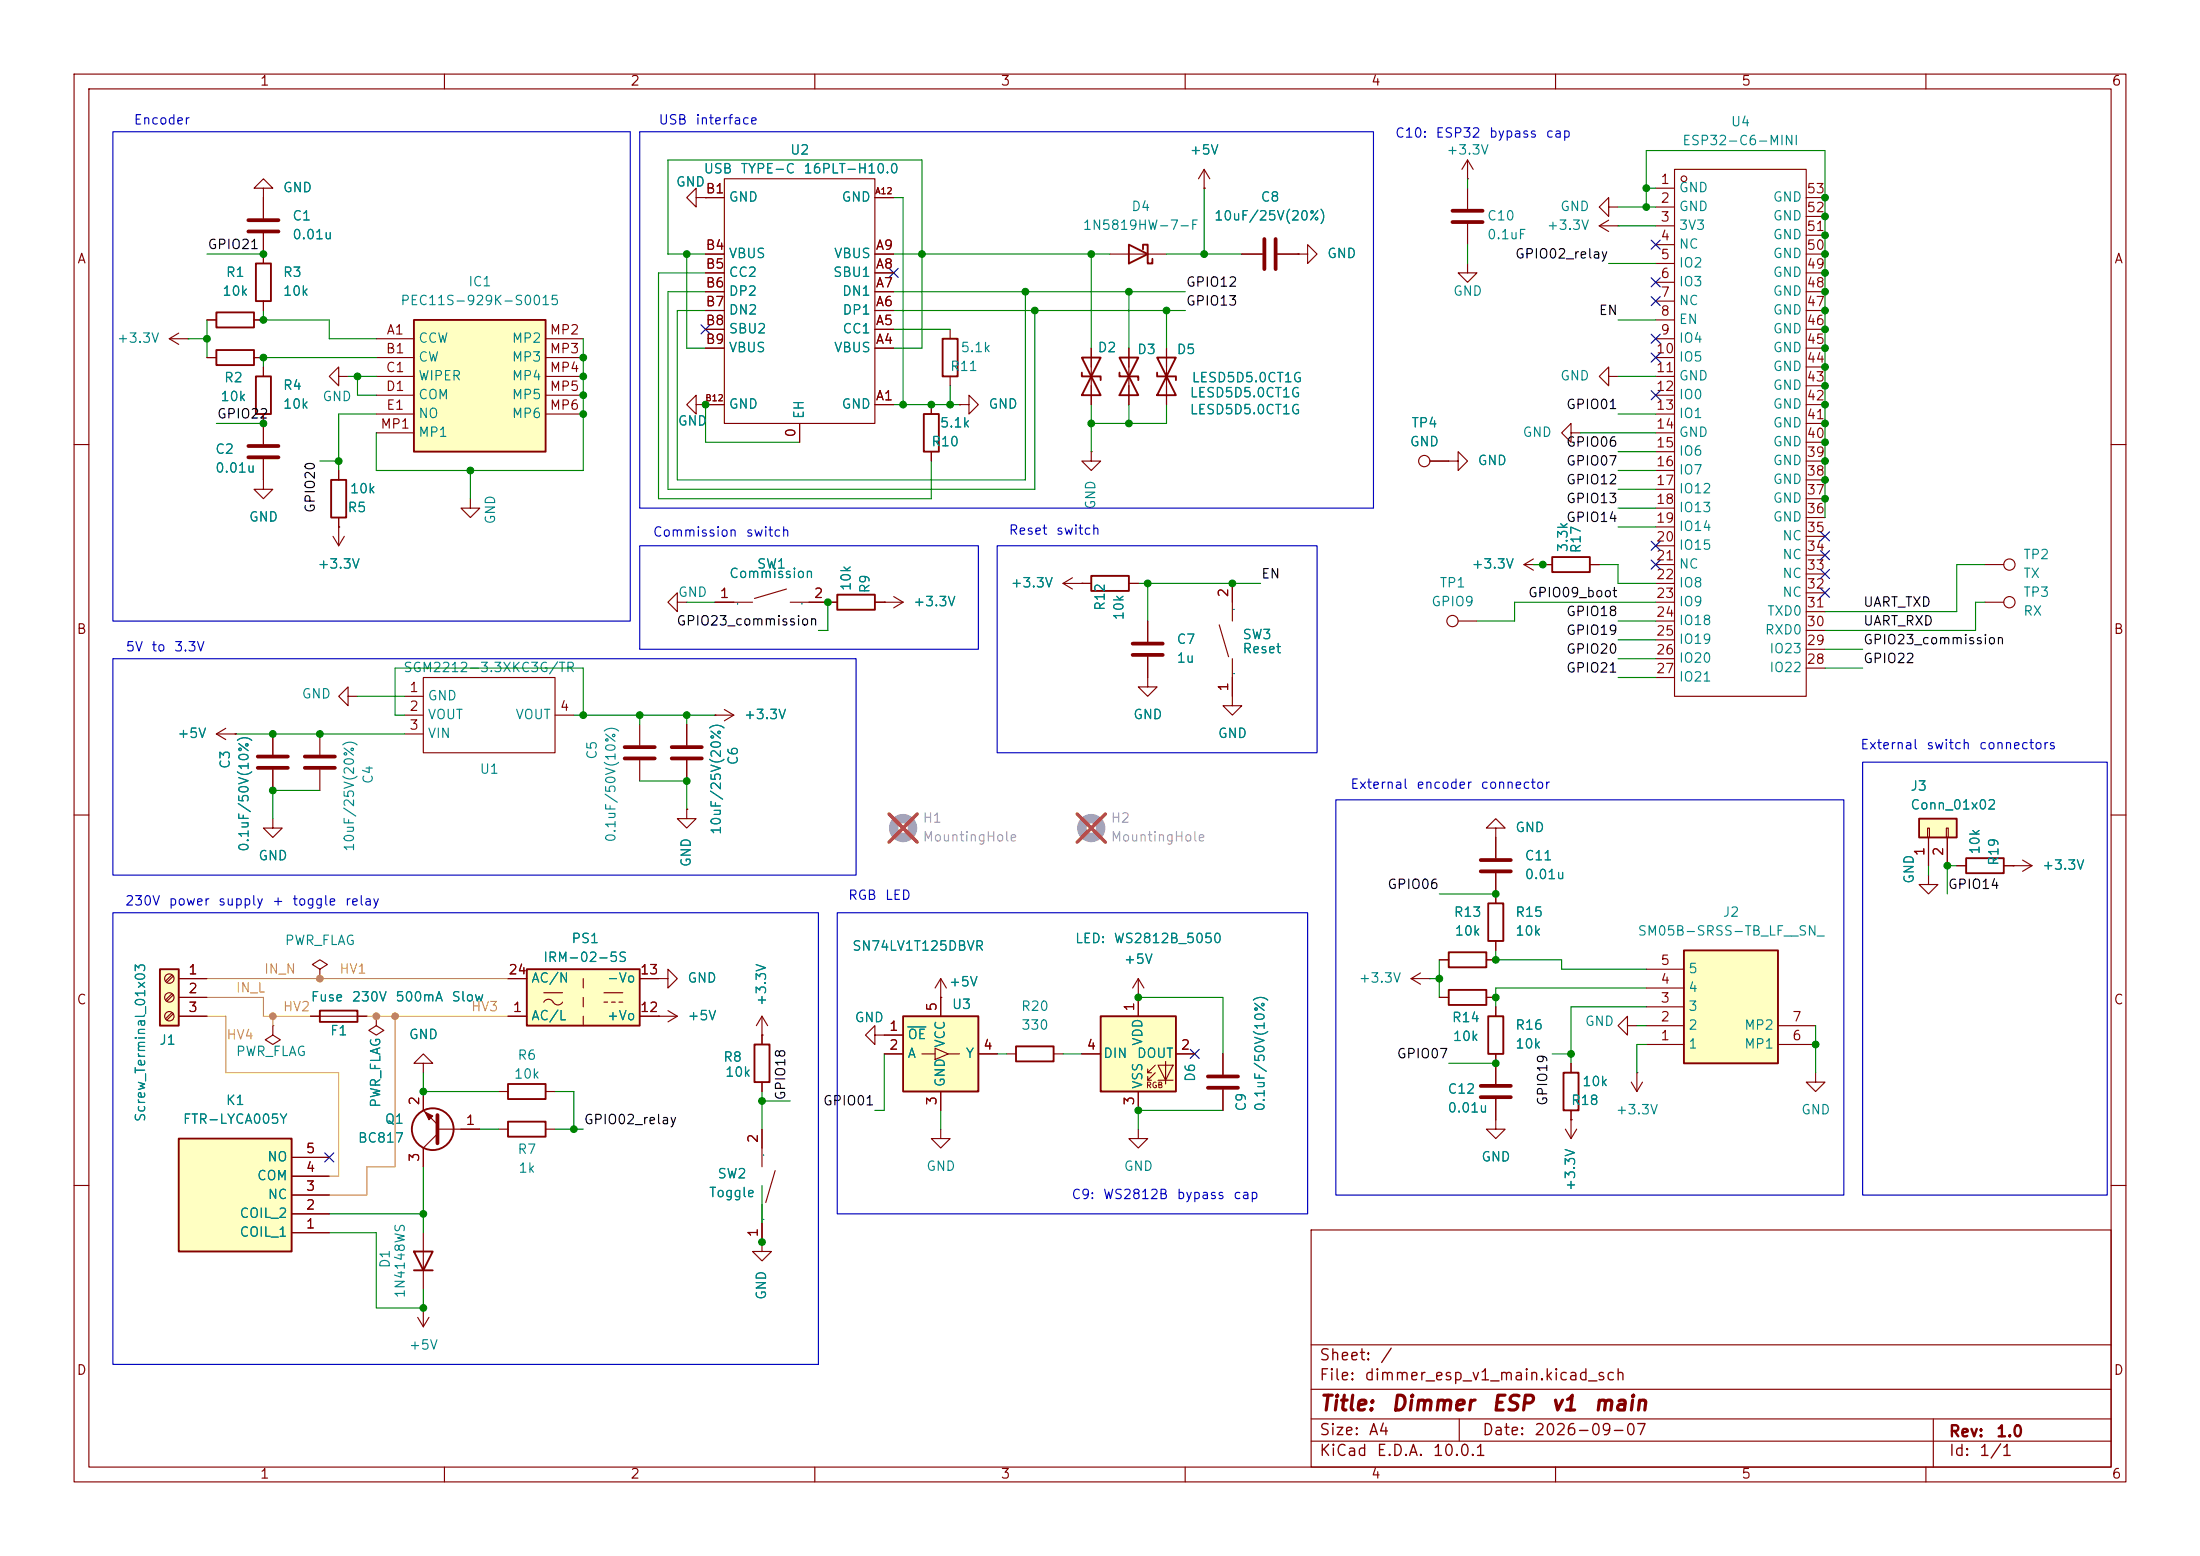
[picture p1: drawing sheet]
<svg xmlns="http://www.w3.org/2000/svg" width="297mm" height="210mm" viewBox="0 0 297 210" stroke-linecap="round" stroke-linejoin="round" font-family="sans-serif">
<g fill="none" stroke="#840000" stroke-width=".15">
<path d="M10 10h277v190h-277zM12 12h273v186h-273zM60 10v2M110 10v2M160 10v2M210 10v2M260 10v2M10 60h2M166.4 78.7v5.1M285 60h2M164.6 84.3l1.3 4.3M166.4 88.9v5.1"/>
<path d="M10 110h2M92.7 109.2v1.3h1.3l-1.3 1.3-1.3-1.3h1.3M92.7 109.2h.1M285 110h2M88.9 132.1h1.3v-1.3l1.2 1.3-1.2 1.3v-1.3M245.1 144.8v1.3h1.3l-1.3 1.2-1.3-1.2h1.3M10 160h2M177 166h108v32h-108zM285 160h2M60 198v2M110 198v2M160 198v2"/>
<path d="M177 194.5h108M177 191.5h108M177 187.5h108M177 181.5h108M197 191.5v3M210 198v2M260 198v2M261 191.5v6.5"/>
</g>
<path d="M121.9 137.2h10.2v10.1h-10.2z" fill="#ffffc2"/>
<path d="M152.4 33l2.5 1.3-2.5 1.3zM154.3 33.7v-.7h.6v2.6h.7v-.7M44.7 64.8h2v5.1h-2zM121.9 137.2h10.2v10.1h-10.2z" fill="none" stroke="#840000" stroke-width=".25"/>
<g fill="none" stroke="#840000" stroke-width=".15">
<path d="M149.9 34.3h7.6M35.6 64.8v1.2h1.2l-1.2 1.3-1.3-1.3h1.3M45 72.4l.7 1.3M45.7 71.1h.1M45.7 63.5v1.3M45.7 69.9v3.8M46.5 72.4l-.8 1.3M63.5 67.3v1.3h1.3l-1.3 1.3-1.3-1.3h1.3M86.4 97.8v2.8M92.7 97.8v2.8M119.4 81.3h.1M119.4 81.3h2.5"/>
<path d="M120.6 80.5l1.3 .8M121.9 81.3l-1.3 .7M86.4 102.6v2.8M92.7 102.6v2.8M119.4 139.7h2.5M127 134.6h.1M127 132.1v5.1M127 132.1l-.8 1.3M127 132.1l.8 1.3M119.4 142.2h2.5M124.5 142.2h1.7M126.2 141.5l1.8 .7-1.8 .8z"/>
<path d="M127 147.3v2.6M128 142.2h1.5M132.1 142.2h2.5"/>
</g>
<path d="M122.6 138.6h2.4" fill="none" stroke="#008484" stroke-width=".15"/>
<path d="M84.3 100.8h4.1M84.3 102.4h4.1M90.7 100.8h4M90.7 102.4h4" fill="none" stroke="#840000" stroke-width=".51"/>
<path d="M55.9 43.2h17.8v17.8h-17.8z" fill="#ffffc2"/>
<g fill="none" stroke="#840000" stroke-width=".25">
<path d="M34.5 35.6h2.1v5h-2.1zM29.2 42.2h5.1v2h-5.1zM29.2 47.2h5.1v2.1h-5.1zM55.9 43.2h17.8v17.8h-17.8zM124.7 55.9h2v5.1h-2zM127.3 45.7h2v5.1h-2zM146 48.3h2.6l-2.6 5h2.6zM146 50.3v.5h2.6v.5M151.1 48.3h2.6l-2.6 5h2.6zM151.1 50.3v.5h2.6v.5M156.2 48.3h2.5l-2.5 5h2.5zM156.2 50.3v.5h2.5v.5"/>
<path d="M68.6 151.4h5.1v2h-5.1zM68.6 146.3h5.1v2h-5.1zM101.9 141h2v5.1h-2z"/>
</g>
<g fill="none" stroke="#840000" stroke-width=".15">
<path d="M35.6 25.4h1.2l-1.2-1.3-1.3 1.3h1.3v4.1M35.6 31.5v4.1M27.9 48.3h1.3M27.9 43.2h1.3M34.3 48.3h1.3M34.3 43.2h1.3M35.6 40.6v1.3M45.7 50.8v-1.3l-1.3 1.3 1.3 1.3v-1.3h1.3M50.8 45.7h5.1M50.8 48.3h5.1M50.8 50.8h5.1M50.8 53.3h5.1"/>
<path d="M50.8 55.9h5.1M50.8 58.4h5.1M73.7 45.7h5M73.7 48.3h5M73.7 50.8h5M73.7 53.3h5M73.7 55.9h5M125.7 54.6v1.3M128.3 44.5v1.2M128.3 50.8v1.3M129.5 54.6h1.3v-1.3l1.3 1.3-1.3 1.3v-1.3M129.5 54.6h.1"/>
<path d="M147.3 47v7.6M152.4 47v7.6M157.5 47v7.6M125.7 61v1.2M147.3 61v1.2h1.3l-1.3 1.3-1.3-1.3h1.3M147.3 61h.1M36.8 138.4v1.3l1 .6-1 .7-1-.7 1-.6M36.8 138.4h.1M50.8 137.2v1.2l1 .7-1 .6-1-.6 1-.7M50.8 137.2h.1M102.9 139.7v1.3M57.1 143.5h1.3l-1.3-1.3-1.2 1.3h1.2v1.3"/>
<path d="M67.3 152.4h1.3M67.3 147.3h1.3M73.7 152.4h1.2M73.7 147.3h1.2M102.9 146.1v1.2M102.9 152.4v5.1M104.6 158l-1.2 4.3M102.9 162.6v5"/>
</g>
<path d="M33.5 29.7h4.1M33.5 31.2h4.1" fill="none" stroke="#840000" stroke-width=".51"/>
<path d="M24.1 153.7h15.3v15.2h-15.3z" fill="#ffffc2"/>
<g fill="none" stroke="#840000" stroke-width=".25">
<path d="M209.5 75.2h5.1v2h-5.1zM43.2 136.4h5.1v1.5h-5.1zM24.1 153.7h15.3v15.2h-15.3zM55.9 168.9h2.5l-1.3 2.6zM55.9 171.5h2.5"/>
<circle cx="58.4" cy="152.4" r="2.82"/>
</g>
<g fill="none" stroke="#840000" stroke-width=".15">
<path d="M208.3 76.2h1.2M214.6 76.2h1.3M41.9 137.2h7.6M39.4 158.8h5M39.4 156.2h5M57.1 147.3v2.6l2 1.9M59.1 153l-2 1.9v2.6M59.1 152.4h5.7M39.4 166.4h5M39.4 163.8h5M39.4 161.3h5M56.4 177.8l.7 1.3"/>
<path d="M57.1 176.5h.1M57.1 166.4v7.6M57.1 176.5v2.6M57.9 177.8l-.8 1.3"/>
</g>
<path d="M59.1 150.5v3.8" fill="none" stroke="#840000" stroke-width=".51"/>
<path d="M57.4 150.1l1 .5-.5 .5z" fill="#840000" stroke="#840000" stroke-width=".15"/>
<path d="M21.6 130.8h2.5v7.6h-2.5z" fill="#ffffc2"/>
<path d="M21.6 130.8h2.5v7.6h-2.5z" fill="none" stroke="#840000" stroke-width=".25"/>
<g fill="none" stroke="#840000" stroke-width=".15">
<path d="M23.2 131.6l-.8 .8M23.2 134.1l-.8 .9M23.2 136.7l-.8 .8M23.4 131.7l-.9 .9M23.4 134.3l-.9 .8M23.4 136.8l-.9 .9M24.1 132.1h3.8M24.1 134.6h3.8M24.1 137.2h3.8M88.9 137.2h.1M88.9 137.2h2.5M90.2 136.4l1.2 .8"/>
<path d="M91.4 137.2l-1.2 .7M102.9 167.6v1.3h-1.3l1.3 1.3 1.2-1.3h-1.2"/>
<circle cx="22.9" cy="132.1" r=".63"/>
<circle cx="22.9" cy="134.6" r=".63"/>
<circle cx="22.9" cy="137.2" r=".63"/>
</g>
<path d="M71.1 130.8h15.3v7.6h-15.3z" fill="#ffffc2"/>
<path d="M113 80.3h5.1v2h-5.1zM71.1 130.8h15.3v7.6h-15.3z" fill="none" stroke="#840000" stroke-width=".25"/>
<g fill="none" stroke="#840000" stroke-width=".15">
<path d="M94 26.7v-1.3l-1.3 1.3 1.3 1.2v-1.2h1.2M95.2 26.7h.1M95.2 39.4h2.6M95.2 36.8h2.6M95.2 34.3h2.6M95.2 26.7h2.6M97.8 24.1h20.3v33.1h-20.3zM118.1 39.4h2.5M118.1 36.8h2.5M118.1 34.3h2.5M118.1 26.7h2.5M94 54.6v-1.3l-1.3 1.3 1.3 1.3v-1.3h1.2"/>
<path d="M95.2 54.6h.1M95.2 54.6h2.6M95.2 47h2.6M95.2 44.5h2.6M95.2 41.9h2.6M107.9 57.2v2.5M118.1 54.6h2.5M118.1 47h2.5M118.1 44.5h2.5M118.1 41.9h2.5M212.1 58.4v-1.2l-1.3 1.2 1.3 1.3v-1.3h1.3M217.2 50.8v-1.3l-1.3 1.3 1.3 1.3v-1.3h1.2"/>
<path d="M106.2 79.5l-4.3 1.3M193 62.2h3.8v-1.2l1.3 1.2-1.3 1.3v-1.3M205.7 76.2l1.3 .8M205.7 76.2h2.6M207 75.4l-1.3 .8M208.3 76.2h.1M91.4 81.3v-1.3l-1.2 1.3 1.2 1.3v-1.3h1.3M96.5 81.3h5.1M106.7 81.3h6.3M118.1 81.3h1.3M196.8 83.8h2.6M68.6 137.2h2.5"/>
<path d="M68.6 132.1h2.5M73.4 135.3a.78 .78 0 0 1 .8-.4 .78 .78 0 0 1 .6 .6 .73 .73 0 0 0 1.1-.2M73.4 134h2.5M78.7 132.1v1.3M78.7 134.6v1.3M78.7 137.2v1.2M81.5 134h2.6M81.5 135.3h.5M82.5 135.3h.6M83.6 135.3h.5M86.4 137.2h2.5M86.4 132.1h2.5"/>
<path d="M102.9 139.7h.1M102.9 137.2l-.8 1.2M102.9 137.2l.7 1.2M102.9 137.2v2.5"/>
<circle cx="192.3" cy="62.2" r=".76"/>
<circle cx="196.1" cy="83.8" r=".76"/>
</g>
<path d="M227.3 128.3h12.7v15.2h-12.7z" fill="#ffffc2"/>
<path d="M34.5 50.8h2.1v5.1h-2.1zM147.3 77.7h5.1v2.1h-5.1zM227.3 128.3h12.7v15.2h-12.7zM211.1 144.8h2v5.1h-2z" fill="none" stroke="#840000" stroke-width=".25"/>
<g fill="none" stroke="#840000" stroke-width=".15">
<path d="M22.9 45.7l1.2 .8M22.9 45.7h2.5M24.1 45l-1.2 .7M25.4 45.7h.1M35.6 49.5v1.3M35.6 55.9v4M35.6 62v2.8M146 78.7h1.3M152.4 78.7h1.3M29.2 99.1h2.5M29.2 99.1l1.3 .7M30.5 98.3l-1.3 .8"/>
<path d="M31.7 99.1h.1M36.8 99.1v2.8M43.2 99.1v2.8M54.6 96.5h2.5M54.6 94h2.5M54.6 99.1h2.5M57.1 91.4h17.8v10.2h-17.8zM74.9 96.5h2.6M96.5 96.5h.1M96.5 96.5h2.6M97.8 95.8l1.3 .7M99.1 96.5l-1.3 .8"/>
<path d="M36.8 110.5v1.3h1.3l-1.3 1.2-1.2-1.2h1.2M36.8 103.9v2.8M43.2 103.9v2.8M201.9 111.8h1.3l-1.3-1.3-1.2 1.3h1.2v1.2M260.3 118.1v1.3h1.3l-1.3 1.3-1.2-1.3h1.2M118.1 139.7v-1.3l-1.3 1.3 1.3 1.3v-1.3h1.3M190.5 132.1l1.3 .7M190.5 132.1h2.5M191.8 131.3l-1.3 .8M193 132.1h.1M219.7 138.4v-1.2l-1.3 1.2 1.3 1.3v-1.3h1.3M222.2 138.4h5.1"/>
<path d="M222.2 135.9h5.1M222.2 133.4h5.1M222.2 130.8h5.1M240 138.4h5.1M201.9 148.3v4.1h1.3l-1.3 1.3-1.2-1.3h1.2M201.9 143.5v2.8M211.3 152.4l.8 1.3M212.1 151.1h.1M212.1 143.5v1.3M212.1 149.9v3.8M212.9 152.4l-.8 1.3M220.2 146.1l.8 1.2"/>
<path d="M221 144.8h.1M221 144.8v2.5M221.7 146.1l-.7 1.2M222.2 141h5.1M240 141h5.1"/>
</g>
<path d="M33.5 61.7h4.1M33.5 60.2h4.1M34.8 102.1h4.1M34.8 103.6h4.1M41.1 102.1h4.1M41.1 103.6h4.1M199.9 148.1h4.1M199.9 146.6h4.1" fill="none" stroke="#840000" stroke-width=".51"/>
<path d="M259.1 110.5h5.1v2.5h-5.1z" fill="#ffffc2"/>
<path d="M259.1 110.5h5.1v2.5h-5.1zM265.4 115.8h5.1v2.1h-5.1zM195.6 133.6h5.1v2h-5.1zM195.6 128.5h5.1v2.1h-5.1zM200.9 137.2h2v5h-2zM200.9 121.9h2v5.1h-2zM137.2 141.2h5v2.1h-5z" fill="none" stroke="#840000" stroke-width=".25"/>
<g fill="none" stroke="#840000" stroke-width=".15">
<path d="M162.6 25.4h.1M162.6 22.9l-.8 1.2M162.6 22.9l.7 1.2M162.6 22.9v2.5M167.6 34.3h2.8M172.5 34.3h2.8M175.3 34.3h1.2v-1.3l1.3 1.3-1.3 1.3v-1.3M175.3 34.3h.1M198.1 24.1h.1M198.1 35.6v1.2h1.3l-1.3 1.3-1.3-1.3h1.3M198.1 21.6l-.7 1.3M198.1 21.6l.8 1.3"/>
<path d="M198.1 21.6v2.5M198.1 25.4v2.8M198.1 30.2v2.8M215.9 30.5h2.5M215.9 30.5l1.3 .7M217.2 27.9v-1.2l-1.3 1.2 1.3 1.3v-1.3h1.2M217.2 29.7l-1.3 .8M218.4 30.5h.1M223.5 25.4h2.6M223.5 27.9h2.6M223.5 30.5h2.6M223.5 33h2.6"/>
<path d="M223.5 35.6h2.6M223.5 38.1h2.6M226.1 22.9h17.7v71.1h-17.7zM243.8 39.4h2.6M243.8 36.8h2.6M243.8 34.3h2.6M243.8 31.8h2.6M243.8 29.2h2.6M243.8 26.7h2.6M223.5 40.6h2.6M223.5 43.2h2.6M223.5 45.7h2.6"/>
<path d="M223.5 48.3h2.6M223.5 50.8h2.6M223.5 53.3h2.6M223.5 55.9h2.6M223.5 58.4h2.6M243.8 59.7h2.6M243.8 57.2h2.6M243.8 54.6h2.6M243.8 52.1h2.6M243.8 49.5h2.6M243.8 47h2.6M243.8 44.5h2.6"/>
<path d="M243.8 41.9h2.6M143.5 78.7h2.5M143.5 78.7l1.3 .8M144.8 78l-1.3 .7M146 78.7h.1M223.5 76.2h2.6M223.5 61h2.6M223.5 63.5h2.6M223.5 66h2.6M223.5 68.6h2.6M223.5 71.1h2.6M223.5 73.7h2.6"/>
<path d="M223.5 78.7h2.6M243.8 77.5h2.6M243.8 74.9h2.6M243.8 72.4h2.6M243.8 69.9h2.6M243.8 67.3h2.6M243.8 64.8h2.6M243.8 62.2h2.6M268 76.2h2.5M47 94v-1.3l-1.3 1.3 1.3 1.3v-1.3h1.3M154.9 88.6v4.1h1.3l-1.3 1.3-1.2-1.3h1.2M154.9 83.8v2.8"/>
<path d="M166.4 94v1.3h1.2l-1.2 1.2-1.3-1.2h1.3M223.5 81.3h2.6M223.5 83.8h2.6M223.5 86.4h2.6M223.5 88.9h2.6M223.5 91.4h2.6M243.8 90.2h2.6M243.8 87.6h2.6M243.8 85.1h2.6M243.8 82.6h2.6M243.8 80h2.6M268 81.3h2.5"/>
<path d="M201.9 113v2.8M201.9 117.9v4M260.2 111.8h.3v1.2h-.3zM260.3 113v3.8M262.8 111.8h.2v1.2h-.2zM262.9 113v3.8M264.2 116.8h1.2M270.5 116.8h3.8M271.8 116.8h.1M273 116.1l1.3 .7M274.3 116.8l-1.3 .8M43.2 130.8l1-.6-1-.7-1 .7 1 .6v1.3"/>
<path d="M43.2 132.1h.1M153.7 134.6h.1M153.7 132.1l-.8 1.3M153.7 132.1l.7 1.3M153.7 132.1v2.5M194.3 134.6h1.3M194.3 129.5h1.3M200.7 134.6h1.2M200.7 129.5h1.2M201.9 127v1.3M201.9 135.9v1.3M127 152.4v1.3h1.3l-1.3 1.2-1.3-1.2h1.3"/>
<path d="M135.9 142.2h1.3M142.2 142.2h1.3M153.7 152.4v1.3h1.2l-1.2 1.2-1.3-1.2h1.3M165.1 142.2v2.8M165.1 147.1v2.8M201.9 142.2v1.3"/>
<circle cx="227.3" cy="24.1" r=".38"/>
<circle cx="271.3" cy="76.2" r=".76"/>
<circle cx="271.3" cy="81.3" r=".76"/>
</g>
<path d="M170.7 32.3v4M172.2 32.3v4M196.1 28.4h4.1M196.1 30h4.1M152.9 88.4h4.1M152.9 86.9h4.1M199.9 116.1h4.1M199.9 117.6h4.1M163.1 145.3h4M163.1 146.8h4" fill="none" stroke="#840000" stroke-width=".51"/>
<g fill="none" stroke="#a1a1a1" stroke-width="1.3">
<circle cx="121.9" cy="111.8" r="1.27"/>
<circle cx="147.3" cy="111.8" r="1.27"/>
</g>
<path d="M120 109.9l3.8 3.8M123.8 109.9l-3.8 3.8M145.4 109.9l3.8 3.8M149.2 109.9l-3.8 3.8" fill="none" stroke="#ff2626" stroke-width=".46"/>
<path d="M148.6 137.2h10.1v10.1h-10.1z" fill="#ffffc2"/>
<g fill="none" stroke="#840000" stroke-width=".15">
<path d="M35.6 26.7v2.8M35.6 31.5v4.1M95.2 26.7h.1M95.2 34.3h2.6M95.2 39.4h2.6M95.2 36.8h2.6M95.2 26.7h2.6M118.1 34.3h2.5M118.1 39.4h2.5M118.1 36.8h2.5M118.1 26.7h2.5M162.6 25.4h.1"/>
<path d="M167.6 34.3h2.8M172.5 34.3h2.8M175.3 34.3h.1M27.9 48.3h1.3M27.9 43.2h1.3M34.3 48.3h1.3M34.3 43.2h1.3M35.6 40.6v1.3M35.6 49.5v1.3M35.6 55.9v4M95.2 54.6h.1M95.2 54.6h2.6"/>
<path d="M95.2 47h2.6M95.2 44.5h2.6M95.2 41.9h2.6M107.9 57.2v2.5M118.1 54.6h2.5M118.1 47h2.5M118.1 44.5h2.5M118.1 41.9h2.5M125.7 54.6v1.3M129.5 54.6h.1M147.3 47v2.5M147.3 52.1v2.5"/>
<path d="M152.4 47v2.5M152.4 52.1v2.5M157.5 47v2.5M157.5 52.1v2.5M35.6 62v2.8M45.7 71.1h.1M45.7 63.5v1.3M45.7 69.9v1.2M125.7 61v1.2M146 78.7h.1M146 78.7h1.3M152.4 78.7h1.3"/>
<path d="M166.4 78.7v2.6M193 62.2h2.6M208.3 76.2h.1M208.3 76.2h1.2M214.6 76.2h1.3M31.7 99.1h.1M36.8 99.1v2.8M92.7 97.8v2.8M96.5 96.5h.1M96.5 81.3h2.6M109.2 81.3h3.8M118.1 81.3h1.3"/>
<path d="M119.4 81.3h.1M154.9 83.8v2.8M154.9 88.6v2.8M166.4 91.4v2.6M36.8 103.9v2.8M92.7 109.2h.1M92.7 102.6v2.8M201.9 113v2.8M201.9 117.9v4M260.3 113v3.8M262.9 113v3.8M264.2 116.8h1.2"/>
<path d="M270.5 116.8h1.3M271.8 116.8h.1M24.1 134.6h3.8M24.1 137.2h3.8M24.1 132.1h3.8M41.9 137.2h1.3M48.3 137.2h1.2M50.8 137.2h.1M68.6 137.2h2.5M68.6 132.1h2.5M86.4 137.2h2.5M86.4 132.1h2.5"/>
<path d="M88.9 137.2h.1M102.9 139.7h.1M102.9 139.7v1.3M119.4 139.7h2.5M127 134.6h.1M127 134.6v2.6M153.7 134.6h.1M153.7 134.6v2.6M194.3 134.6h1.3M194.3 129.5h1.3M200.7 134.6h1.2M200.7 129.5h1.2"/>
<path d="M201.9 127v1.3M201.9 135.9v1.3M39.4 158.8h5M39.4 156.2h5M57.1 147.3v2.6M57.1 154.9v2.6M62.2 152.4h2.6M102.9 146.1v1.2M102.9 152.4v2.5M119.4 142.2h2.5M127 147.3v2.6M132.1 142.2h2.5"/>
<path d="M146 142.2h2.6M153.7 147.3v2.6M154.9 144.8h.5M154.9 145.8h.5M156 143.8l-1.1 1v-.5M156 144.8l-1.1 1v-.5M156.3 143.8h2.1l-1 2zM156.3 145.8h2.1M157.4 143.3v3M158.7 142.2h2.6M165.1 142.2v2.8M165.1 147.1v2.8"/>
<path d="M201.9 142.2v4.1M201.9 148.3v2.8M212.1 151.1h.1M212.1 143.5v1.3M212.1 149.9v1.2M39.4 166.4h5M39.4 163.8h5M39.4 161.3h5M102.9 165.1v2.5"/>
</g>
<path d="M148.6 137.2h10.1v10.1h-10.1z" fill="none" stroke="#840000" stroke-width=".25"/>
<g fill="none" stroke="#008400" stroke-width=".15">
<path d="M27.9 34.3h7.7M92.7 34.3v12.7h2.5M95.2 34.3h-5v-12.7h34.3v25.4h-3.9M95.2 39.4h-5v26.6h49.5v-24.1M95.2 36.8h-6.3v30.5h36.8v-5.1M120.6 34.3h29.3M120.6 39.4h39.4M120.6 26.7h1.3v27.9M138.4 39.4v25.4h-47v-22.9h3.8M147.3 34.3v12.7M152.4 39.4v7.6M157.5 34.3h10.1"/>
<path d="M162.6 25.4v8.9M198.1 24.1v1.3M198.1 33v2.6M217.2 35.6h6.3M218.4 30.5h5.1M218.4 27.9h5.1M222.2 27.9v-7.6h24.2v49.6M222.2 25.4h1.3M25.4 45.7h2.5M27.9 43.2v5.1M29.2 57.2h6.4M35.6 41.9v1.3h8.8v2.5h6.4"/>
<path d="M47 50.8h3.8M48.3 50.8v2.5h2.5M50.8 48.3h-15.2v1.2M50.8 55.9h-5.1v7.6M78.7 45.7v17.8h-27.9v-5.1M95.2 54.6v5.1h12.7M120.6 41.9h39.4M120.6 54.6h8.9M120.6 44.5h7.7M128.3 52.1v2.5M147.3 54.6v6.4M152.4 54.6v2.6"/>
<path d="M157.5 54.6v2.6h-10.2M157.5 41.9v5.1M213.4 58.4h10.1M218.4 50.8h5.1M218.4 43.2h5.1M218.4 55.9h5.1M43.2 62.2h2.5M63.5 63.5v3.8M153.7 78.7h16.5M154.9 78.7v5.1M207 76.2h1.3M215.9 76.2h2.5v2.5h5.1"/>
<path d="M218.4 63.5h5.1M218.4 66h5.1M218.4 61h5.1M218.4 68.6h5.1M218.4 71.1h5.1M268 76.2h-3.8v6.4h-17.8M31.7 99.1h22.9M48.3 94h6.3M54.6 96.5h-1.3v-6.3h25.4v6.3M77.5 96.5h19M86.4 96.5v1.3M92.7 81.3h3.8"/>
<path d="M92.7 96.5v1.3M111.8 81.3v3.8h-1.3M218.4 88.9h5.1M218.4 83.8h5.1M218.4 91.4h5.1M218.4 86.4h5.1M223.5 81.3h-19v2.5h-5.1M246.4 87.6h5.1M246.4 90.2h5.1M268 81.3h-1.3v3.8h-20.3M43.2 106.7h-6.4v3.8M86.4 105.4h6.3v3.8"/>
<path d="M260.3 116.8v1.3M264.2 116.8h-1.3v3.9M153.7 134.6h11.4v7.6M193 132.1h1.3M194.3 129.5v5.1M194.3 120.7h7.6M201.9 128.3v1.2h8.9v1.3h11.4M221 138.4h1.2M222.2 133.4h-20.3v2.5M222.2 135.9h-10.1v7.6M245.1 138.4v6.4M57.1 144.8v2.5h10.2"/>
<path d="M57.1 157.5v8.9M64.8 152.4h2.5M74.9 152.4h3.8M74.9 147.3h2.6v5.1M102.9 147.3v5.1M102.9 148.6h3.8M119.4 142.2v7.7h-1.3M127 149.9v2.5M134.6 142.2h1.3M143.5 142.2h2.5M165.1 149.9h-11.4v2.5M195.6 143.5h6.3"/>
<path d="M209.5 142.2h2.6M222.2 141h-1.2v3.8M44.4 166.4h6.4v10.1h6.3v-2.5M44.4 163.8h12.7M102.9 160v7.6"/>
</g>
<path d="M27.9 134.6h7.7v2.6h6.3M27.9 137.2h2.6v7.6h15.2v14h-1.3M27.9 132.1h40.7M36.8 137.2v1.2M49.5 137.2h19.1M53.3 137.2v20.3h-3.8v3.8h-5.1" fill="none" stroke="#ffb700" stroke-width=".15"/>
<g fill="none" stroke="#000084" stroke-width=".15">
<path d="M120 36.2l1.3 1.2M121.3 36.2l-1.3 1.2M222.9 32.4l1.2 1.2M222.9 37.5l1.2 1.2M224.1 32.4l-1.2 1.2M224.1 37.5l-1.2 1.2M94.6 43.8l1.3 1.3M95.9 43.8l-1.3 1.3M222.9 47.7l1.2 1.2M222.9 52.7l1.2 1.2M222.9 40l1.2 1.2M222.9 45.1l1.2 1.2"/>
<path d="M224.1 47.7l-1.2 1.2M224.1 52.7l-1.2 1.2M224.1 40l-1.2 1.2M224.1 45.1l-1.2 1.2M222.9 75.6l1.2 1.2M222.9 73.1l1.2 1.2M224.1 75.6l-1.2 1.2M224.1 73.1l-1.2 1.2M245.8 74.3l1.2 1.2M245.8 76.9l1.2 1.2M245.8 79.4l1.2 1.2M245.8 71.8l1.2 1.2"/>
<path d="M247 74.3l-1.2 1.2M247 76.9l-1.2 1.2M247 79.4l-1.2 1.2M247 71.8l-1.2 1.2M43.8 155.6l1.3 1.2M45.1 155.6l-1.3 1.2M160.7 141.6l1.2 1.2M161.9 141.6l-1.2 1.2"/>
</g>
<path d="M15.2 17.8h69.9v66h-69.9zM86.4 17.8h99v50.8h-99zM86.4 73.7h45.7v13.9h-45.7zM134.6 73.7h43.2v27.9h-43.2zM15.2 88.9h100.4v29.2h-100.4zM180.3 108h68.6v53.3h-68.6zM251.5 102.9h33v58.4h-33zM15.2 123.2h95.3v61h-95.3zM113 123.2h63.5v40.6h-63.5z" fill="none" stroke="#0000c2" stroke-width=".15"/>
<path d="M122.6 138.6h2.4" fill="none" stroke="#008484" stroke-width=".15"/>
<g fill="#008400" stroke="#008400" stroke-width=".14">
<circle cx="121.9" cy="54.6" r=".46"/>
<circle cx="139.7" cy="41.9" r=".46"/>
<circle cx="147.3" cy="34.3" r=".46"/>
<circle cx="147.3" cy="57.2" r=".46"/>
<circle cx="152.4" cy="57.2" r=".46"/>
<circle cx="246.4" cy="47" r=".46"/>
<circle cx="246.4" cy="49.5" r=".46"/>
<circle cx="246.4" cy="54.6" r=".46"/>
<circle cx="246.4" cy="52.1" r=".46"/>
<circle cx="246.4" cy="57.2" r=".46"/>
<circle cx="246.4" cy="59.7" r=".46"/>
<circle cx="208.3" cy="76.2" r=".46"/>
<circle cx="246.4" cy="44.5" r=".46"/>
<circle cx="246.4" cy="39.4" r=".46"/>
<circle cx="246.4" cy="41.9" r=".46"/>
<circle cx="246.4" cy="26.7" r=".46"/>
<circle cx="246.4" cy="29.2" r=".46"/>
<circle cx="246.4" cy="31.8" r=".46"/>
<circle cx="246.4" cy="36.8" r=".46"/>
<circle cx="246.4" cy="34.3" r=".46"/>
<circle cx="152.4" cy="39.4" r=".46"/>
<circle cx="157.5" cy="41.9" r=".46"/>
<circle cx="162.6" cy="34.3" r=".46"/>
<circle cx="222.2" cy="27.9" r=".46"/>
<circle cx="222.2" cy="25.4" r=".46"/>
<circle cx="246.4" cy="62.2" r=".46"/>
<circle cx="246.4" cy="64.8" r=".46"/>
<circle cx="246.4" cy="67.3" r=".46"/>
<circle cx="245.1" cy="141" r=".46"/>
<circle cx="262.9" cy="116.8" r=".46"/>
<circle cx="201.9" cy="143.5" r=".46"/>
<circle cx="201.9" cy="134.6" r=".46"/>
<circle cx="212.1" cy="142.2" r=".46"/>
<circle cx="194.3" cy="132.1" r=".46"/>
<circle cx="201.9" cy="129.5" r=".46"/>
<circle cx="201.9" cy="120.7" r=".46"/>
<circle cx="153.7" cy="134.6" r=".46"/>
<circle cx="154.9" cy="78.7" r=".46"/>
<circle cx="35.6" cy="34.3" r=".46"/>
<circle cx="27.9" cy="45.7" r=".46"/>
<circle cx="48.3" cy="50.8" r=".46"/>
<circle cx="35.6" cy="43.2" r=".46"/>
<circle cx="36.8" cy="106.7" r=".46"/>
<circle cx="36.8" cy="99.1" r=".46"/>
<circle cx="43.2" cy="99.1" r=".46"/>
<circle cx="92.7" cy="34.3" r=".46"/>
<circle cx="128.3" cy="54.6" r=".46"/>
<circle cx="138.4" cy="39.4" r=".46"/>
<circle cx="125.7" cy="54.6" r=".46"/>
<circle cx="124.5" cy="34.3" r=".46"/>
<circle cx="95.2" cy="54.6" r=".46"/>
<circle cx="111.8" cy="81.3" r=".46"/>
<circle cx="57.1" cy="176.5" r=".46"/>
<circle cx="92.7" cy="105.4" r=".46"/>
<circle cx="86.4" cy="96.5" r=".46"/>
<circle cx="92.7" cy="96.5" r=".46"/>
<circle cx="78.7" cy="96.5" r=".46"/>
<circle cx="102.9" cy="167.6" r=".46"/>
<circle cx="77.5" cy="152.4" r=".46"/>
<circle cx="102.9" cy="148.6" r=".46"/>
<circle cx="57.1" cy="163.8" r=".46"/>
<circle cx="57.1" cy="147.3" r=".46"/>
<circle cx="78.7" cy="50.8" r=".46"/>
<circle cx="78.7" cy="53.3" r=".46"/>
<circle cx="78.7" cy="55.9" r=".46"/>
<circle cx="78.7" cy="48.3" r=".46"/>
<circle cx="63.5" cy="63.5" r=".46"/>
<circle cx="45.7" cy="62.2" r=".46"/>
<circle cx="35.6" cy="57.2" r=".46"/>
<circle cx="35.6" cy="48.3" r=".46"/>
<circle cx="166.4" cy="78.7" r=".46"/>
<circle cx="153.7" cy="149.9" r=".46"/>
</g>
<g fill="#ffb700" stroke="#ffb700" stroke-width=".14">
<circle cx="43.2" cy="132.1" r=".46"/>
<circle cx="50.8" cy="137.2" r=".46"/>
<circle cx="53.3" cy="137.2" r=".46"/>
<circle cx="36.8" cy="137.2" r=".46"/>
</g>
<g font-size="2" fill="#840000">
<text x="178" y="190.9">Title:</text>
<text x="187.7" y="190.9">Dimmer</text>
<text x="201.2" y="190.9">ESP</text>
<text x="209.3" y="190.9">v1</text>
<text x="215" y="190.9">main</text>
</g>
<g font-size="1.5" fill="#840000">
<text x="178" y="184">Sheet:</text>
<text x="186.2" y="184">/</text>
<text x="178" y="186.7">File:</text>
<text x="184.1" y="186.7">dimmer_esp_v1_main.kicad_sch</text>
<text x="178" y="196.9">KiCad</text>
<text x="178" y="194.1">Size:</text>
<text x="184.7" y="194.1">A4</text>
<text x="185.7" y="196.9">E.D.A.</text>
<text x="193.3" y="196.9">10.0.1</text>
<text x="200" y="194.1">Date:</text>
<text x="207" y="194.1">2026-09-07</text>
<text x="263" y="194.3">Rev:</text>
<text x="263" y="196.9">Id:</text>
<text x="267.1" y="196.9">1/1</text>
<text x="269.4" y="194.3">1.0</text>
</g>
<g font-size="1.3" fill="#840000">
<text x="35" y="11.9">1</text>
<text x="85" y="11.9">2</text>
<text x="135" y="11.9">3</text>
<text x="185" y="11.9">4</text>
<text x="235" y="11.9">5</text>
<text x="285" y="11.9">6</text>
<text x="95.2" y="26.4">B1</text>
<text x="224.1" y="25.1">1</text>
<text x="224.1" y="27.7">2</text>
<text x="243.8" y="29">52</text>
<text x="243.8" y="26.4">53</text>
<text x="10.3" y="35.9">A</text>
<text x="95.2" y="34">B4</text>
<text x="118.1" y="34">A9</text>
<text x="224.1" y="30.2">3</text>
<text x="224.1" y="32.8">4</text>
<text x="224.1" y="35.3">5</text>
<text x="243.8" y="34">50</text>
<text x="243.8" y="31.5">51</text>
<text x="285.3" y="35.9">A</text>
<text x="95.2" y="36.6">B5</text>
<text x="95.2" y="39.1">B6</text>
<text x="95.2" y="41.7">B7</text>
<text x="118.1" y="41.7">A6</text>
<text x="118.1" y="39.1">A7</text>
<text x="118.1" y="36.6">A8</text>
<text x="224.1" y="37.8">6</text>
<text x="224.1" y="40.4">7</text>
<text x="243.8" y="41.7">47</text>
<text x="243.8" y="39.1">48</text>
<text x="243.8" y="36.6">49</text>
<text x="52.1" y="45.5">A1</text>
<text x="74.1" y="45.5">MP2</text>
<text x="95.2" y="44.2">B8</text>
<text x="95.2" y="46.7">B9</text>
<text x="118.1" y="46.7">A4</text>
<text x="118.1" y="44.2">A5</text>
<text x="224.1" y="42.9">8</text>
<text x="224.1" y="45.5">9</text>
<text x="243.8" y="46.7">45</text>
<text x="243.8" y="44.2">46</text>
<text x="52" y="48">B1</text>
<text x="52" y="50.5">C1</text>
<text x="52" y="53.1">D1</text>
<text x="74.1" y="48">MP3</text>
<text x="74.1" y="50.5">MP4</text>
<text x="74.1" y="53.1">MP5</text>
<text x="223.5" y="48">10</text>
<text x="223.5" y="50.5">11</text>
<text x="223.5" y="53.1">12</text>
<text x="243.8" y="51.8">43</text>
<text x="243.8" y="49.3">44</text>
<text x="51.3" y="58.2">MP1</text>
<text x="52.1" y="55.6">E1</text>
<text x="74.1" y="55.6">MP6</text>
<text x="107.7" y="59.1" transform="rotate(-90 107.7 59.1)">0</text>
<text x="118.1" y="54.4">A1</text>
<text x="223.5" y="55.6">13</text>
<text x="223.5" y="58.2">14</text>
<text x="243.8" y="59.4">40</text>
<text x="243.8" y="56.9">41</text>
<text x="243.8" y="54.4">42</text>
<text x="223.5" y="60.7">15</text>
<text x="223.5" y="63.2">16</text>
<text x="223.5" y="65.8">17</text>
<text x="243.8" y="64.5">38</text>
<text x="243.8" y="62">39</text>
<text x="223.5" y="68.3">18</text>
<text x="223.5" y="70.9">19</text>
<text x="243.8" y="69.6">36</text>
<text x="243.8" y="67.1">37</text>
<text x="223.5" y="73.4">20</text>
<text x="223.5" y="75.9">21</text>
<text x="243.8" y="77.2">33</text>
<text x="243.8" y="74.7">34</text>
<text x="243.8" y="72.1">35</text>
<text x="97.1" y="81">1</text>
<text x="109.8" y="81">2</text>
<text x="166.1" y="80.7" transform="rotate(-90 166.1 80.7)">2</text>
<text x="223.5" y="78.5">22</text>
<text x="223.5" y="81">23</text>
<text x="223.5" y="83.6">24</text>
<text x="243.8" y="82.3">31</text>
<text x="243.8" y="79.8">32</text>
<text x="10.3" y="85.9">B</text>
<text x="223.5" y="86.1">25</text>
<text x="223.5" y="88.6">26</text>
<text x="243.8" y="89.9">28</text>
<text x="243.8" y="87.4">29</text>
<text x="243.8" y="84.8">30</text>
<text x="285.3" y="85.9">B</text>
<text x="55.2" y="93.7">1</text>
<text x="166.1" y="93.4" transform="rotate(-90 166.1 93.4)">1</text>
<text x="223.5" y="91.2">27</text>
<text x="55.2" y="96.3">2</text>
<text x="55.2" y="98.8">3</text>
<text x="75.5" y="96.3">4</text>
<text x="260.1" y="115.6" transform="rotate(-90 260.1 115.6)">1</text>
<text x="262.6" y="115.6" transform="rotate(-90 262.6 115.6)">2</text>
<text x="25.3" y="131.8">1</text>
<text x="68.5" y="131.8">24</text>
<text x="86.3" y="131.8">13</text>
<text x="224.1" y="130.6">5</text>
<text x="10.3" y="135.9">C</text>
<text x="25.3" y="134.4">2</text>
<text x="25.3" y="136.9">3</text>
<text x="69.1" y="136.9">1</text>
<text x="86.3" y="136.9">12</text>
<text x="126.7" y="136.6" transform="rotate(-90 126.7 136.6)">5</text>
<text x="153.4" y="136.6" transform="rotate(-90 153.4 136.6)">1</text>
<text x="224.1" y="135.6">3</text>
<text x="224.1" y="133.1">4</text>
<text x="285.3" y="135.9">C</text>
<text x="119.9" y="139.4">1</text>
<text x="119.9" y="142">2</text>
<text x="132.6" y="142">4</text>
<text x="146.6" y="142">4</text>
<text x="159.3" y="142">2</text>
<text x="224.1" y="140.7">1</text>
<text x="224.1" y="138.2">2</text>
<text x="241.9" y="140.7">6</text>
<text x="241.9" y="138.2">7</text>
<text x="56.9" y="149.3" transform="rotate(-90 56.9 149.3)">2</text>
<text x="126.7" y="149.3" transform="rotate(-90 126.7 149.3)">3</text>
<text x="153.4" y="149.3" transform="rotate(-90 153.4 149.3)">3</text>
<text x="41.2" y="156">5</text>
<text x="62.8" y="152.1">1</text>
<text x="102.6" y="154.4" transform="rotate(-90 102.6 154.4)">2</text>
<text x="41.2" y="161">3</text>
<text x="41.2" y="158.5">4</text>
<text x="56.9" y="156.9" transform="rotate(-90 56.9 156.9)">3</text>
<text x="41.2" y="166.1">1</text>
<text x="41.2" y="163.6">2</text>
<text x="102.6" y="167.1" transform="rotate(-90 102.6 167.1)">1</text>
<text x="10.3" y="185.9">D</text>
<text x="285.3" y="185.9">D</text>
<text x="35" y="199.9">1</text>
<text x="85" y="199.9">2</text>
<text x="135" y="199.9">3</text>
<text x="185" y="199.9">4</text>
<text x="235" y="199.9">5</text>
<text x="285" y="199.9">6</text>
</g>
<g font-size="1.3" fill="#0000c2">
<text x="18" y="17.1">Encoder</text>
<text x="88.8" y="17.1">USB</text>
<text x="93.8" y="17.1">interface</text>
<text x="188.2" y="18.9">C10:</text>
<text x="193.7" y="18.9">ESP32</text>
<text x="200.9" y="18.9">bypass</text>
<text x="208.6" y="18.9">cap</text>
<text x="88" y="72.7">Commission</text>
<text x="100.6" y="72.7">switch</text>
<text x="136.1" y="72.5">Reset</text>
<text x="142.5" y="72.5">switch</text>
<text x="16.9" y="88.2">5V</text>
<text x="20.4" y="88.2">to</text>
<text x="23.4" y="88.2">3.3V</text>
<text x="251.1" y="101.5">External</text>
<text x="260" y="101.5">switch</text>
<text x="267.1" y="101.5">connectors</text>
<text x="182.2" y="106.8">External</text>
<text x="191.1" y="106.8">encoder</text>
<text x="199.8" y="106.8">connector</text>
<text x="16.8" y="122.5">230V</text>
<text x="22.7" y="122.5">power</text>
<text x="29.4" y="122.5">supply</text>
<text x="36.6" y="122.5">+</text>
<text x="39.4" y="122.5">toggle</text>
<text x="46.5" y="122.5">relay</text>
<text x="114.4" y="121.8">RGB</text>
<text x="119.4" y="121.8">LED</text>
<text x="144.6" y="162.2">C9:</text>
<text x="148.8" y="162.2">WS2812B</text>
<text x="158.8" y="162.2">bypass</text>
<text x="166.4" y="162.2">cap</text>
</g>
<g font-size="1.3" fill="#008484">
<text x="233.6" y="17.4">U4</text>
<text x="94.9" y="23.7">USB</text>
<text x="99.9" y="23.7">TYPE-C</text>
<text x="106.6" y="21.2">U2</text>
<text x="108.4" y="23.7">16PLT-H10.0</text>
<text x="160.5" y="21.2">+5V</text>
<text x="195.2" y="21.2">+3.3V</text>
<text x="227" y="19.9">ESP32-C6-MINI</text>
<text x="38.1" y="26.3">GND</text>
<text x="91.2" y="25.5">GND</text>
<text x="98.3" y="27.5">GND</text>
<text x="113.5" y="27.5">GND</text>
<text x="152.6" y="28.8">D4</text>
<text x="170.1" y="27.5">C8</text>
<text x="210.5" y="28.8">GND</text>
<text x="226.6" y="26.3">GND</text>
<text x="226.6" y="28.8">GND</text>
<text x="239.3" y="27.5">GND</text>
<text x="39.4" y="30.1">C1</text>
<text x="39.4" y="32.6">0.01u</text>
<text x="98.3" y="35.2">VBUS</text>
<text x="112.5" y="35.2">VBUS</text>
<text x="146.1" y="31.3">1N5819HW-7-F</text>
<text x="163.8" y="30.1">10uF/25V(20%)</text>
<text x="179.1" y="35.2">GND</text>
<text x="200.7" y="30.1">C10</text>
<text x="200.7" y="32.6">0.1uF</text>
<text x="208.7" y="31.3">+3.3V</text>
<text x="226.6" y="31.3">3V3</text>
<text x="226.6" y="33.9">NC</text>
<text x="239.3" y="35.2">GND</text>
<text x="239.3" y="32.6">GND</text>
<text x="239.3" y="30.1">GND</text>
<text x="29.9" y="40.2">10k</text>
<text x="30.4" y="37.7">R1</text>
<text x="38.1" y="37.7">R3</text>
<text x="38.1" y="40.2">10k</text>
<text x="54" y="41.5">PEC11S-929K-S0015</text>
<text x="63.1" y="39">IC1</text>
<text x="98.3" y="37.7">CC2</text>
<text x="98.3" y="40.2">DP2</text>
<text x="112.4" y="37.7">SBU1</text>
<text x="113.6" y="40.2">DN1</text>
<text x="196.1" y="40.2">GND</text>
<text x="226.6" y="36.4">IO2</text>
<text x="226.6" y="39">IO3</text>
<text x="226.6" y="41.5">NC</text>
<text x="239.3" y="40.2">GND</text>
<text x="239.3" y="37.7">GND</text>
<text x="15.7" y="46.6">+3.3V</text>
<text x="56.4" y="46.6">CCW</text>
<text x="69" y="46.6">MP2</text>
<text x="98.3" y="42.8">DN2</text>
<text x="98.3" y="45.3">SBU2</text>
<text x="98.3" y="47.9">VBUS</text>
<text x="112.5" y="47.9">VBUS</text>
<text x="113.6" y="45.3">CC1</text>
<text x="113.6" y="42.8">DP1</text>
<text x="129.6" y="47.9">5.1k</text>
<text x="148.1" y="47.9">D2</text>
<text x="226.6" y="44">EN</text>
<text x="226.6" y="46.6">IO4</text>
<text x="239.3" y="47.9">GND</text>
<text x="239.3" y="45.3">GND</text>
<text x="239.3" y="42.8">GND</text>
<text x="30.2" y="51.9">R2</text>
<text x="38.1" y="52.9">R4</text>
<text x="56.4" y="49.1">CW</text>
<text x="56.4" y="51.7">WIPER</text>
<text x="69" y="49.1">MP3</text>
<text x="69" y="51.7">MP4</text>
<text x="128.2" y="50.4">R11</text>
<text x="153.4" y="48.1">D3</text>
<text x="158.8" y="48.1">D5</text>
<text x="160.5" y="53.9">LESD5D5.0CT1G</text>
<text x="160.8" y="51.9">LESD5D5.0CT1G</text>
<text x="210.5" y="51.7">GND</text>
<text x="226.6" y="49.1">IO5</text>
<text x="226.6" y="51.7">GND</text>
<text x="239.3" y="52.9">GND</text>
<text x="239.3" y="50.4">GND</text>
<text x="29.7" y="54.5">10k</text>
<text x="38.1" y="55.5">10k</text>
<text x="43.4" y="54.5">GND</text>
<text x="56.4" y="54.2">COM</text>
<text x="56.4" y="56.7">NO</text>
<text x="56.4" y="59.3">MP1</text>
<text x="69" y="54.2">MP5</text>
<text x="69" y="56.7">MP6</text>
<text x="91.4" y="57.8">GND</text>
<text x="98.3" y="55.5">GND</text>
<text x="108.8" y="56.6" transform="rotate(-90 108.8 56.6)">EH</text>
<text x="113.5" y="55.5">GND</text>
<text x="126.8" y="58">5.1k</text>
<text x="133.4" y="55.5">GND</text>
<text x="160.5" y="56.2">LESD5D5.0CT1G</text>
<text x="190.5" y="58">TP4</text>
<text x="205.5" y="59.3">GND</text>
<text x="226.6" y="54.2">IO0</text>
<text x="226.6" y="56.7">IO1</text>
<text x="226.6" y="59.3">GND</text>
<text x="239.3" y="58">GND</text>
<text x="239.3" y="55.5">GND</text>
<text x="29" y="61.6">C2</text>
<text x="29" y="64.1">0.01u</text>
<text x="125.6" y="60.6">R10</text>
<text x="190.2" y="60.6">GND</text>
<text x="199.4" y="63.1">GND</text>
<text x="226.6" y="61.8">IO6</text>
<text x="226.6" y="64.4">IO7</text>
<text x="239.3" y="65.6">GND</text>
<text x="239.3" y="63.1">GND</text>
<text x="239.3" y="60.6">GND</text>
<text x="33.5" y="70.7">GND</text>
<text x="46.8" y="69.4">R5</text>
<text x="47.1" y="66.9">10k</text>
<text x="67.2" y="70.9" transform="rotate(-90 67.2 70.9)">GND</text>
<text x="148.2" y="68.9" transform="rotate(-90 148.2 68.9)">GND</text>
<text x="226.6" y="66.9">IO12</text>
<text x="226.6" y="69.4">IO13</text>
<text x="226.6" y="72">IO14</text>
<text x="239.3" y="70.7">GND</text>
<text x="239.3" y="68.2">GND</text>
<text x="42.8" y="77.1">+3.3V</text>
<text x="102.1" y="77.1">SW1</text>
<text x="198.6" y="77.1">+3.3V</text>
<text x="211.9" y="74.6" transform="rotate(-90 211.9 74.6)">3.3k</text>
<text x="213.7" y="74.8" transform="rotate(-90 213.7 74.8)">R17</text>
<text x="226.6" y="74.5">IO15</text>
<text x="226.6" y="77.1">NC</text>
<text x="240.5" y="75.8">NC</text>
<text x="240.5" y="73.3">NC</text>
<text x="273.1" y="75.8">TP2</text>
<text x="91.4" y="80.9">GND</text>
<text x="98.4" y="78.3">Commission</text>
<text x="115.2" y="79.9" transform="rotate(-90 115.2 79.9)">10k</text>
<text x="117.7" y="80.2" transform="rotate(-90 117.7 80.2)">R9</text>
<text x="123.2" y="82.1">+3.3V</text>
<text x="136.3" y="79.6">+3.3V</text>
<text x="149.5" y="82.5" transform="rotate(-90 149.5 82.5)">R12</text>
<text x="152" y="83.8" transform="rotate(-90 152 83.8)">10k</text>
<text x="193.1" y="82.1">GPIO9</text>
<text x="194.3" y="79.6">TP1</text>
<text x="226.6" y="79.6">IO8</text>
<text x="226.6" y="82.1">IO9</text>
<text x="238.5" y="83.4">TXD0</text>
<text x="240.5" y="80.9">NC</text>
<text x="240.5" y="78.3">NC</text>
<text x="273.1" y="80.9">TP3</text>
<text x="273.1" y="83.4">RX</text>
<text x="273.1" y="78.3">TX</text>
<text x="158.8" y="87.2">C7</text>
<text x="158.8" y="89.8">1u</text>
<text x="167.6" y="86.6">SW3</text>
<text x="167.6" y="88.5">Reset</text>
<text x="226.6" y="84.7">IO18</text>
<text x="226.6" y="87.2">IO19</text>
<text x="226.6" y="89.8">IO20</text>
<text x="238.2" y="86">RXD0</text>
<text x="238.8" y="88.5">IO23</text>
<text x="40.6" y="94.6">GND</text>
<text x="54.4" y="91">SGM2212-3.3XKC3G/TR</text>
<text x="57.7" y="94.8">GND</text>
<text x="226.6" y="92.3">IO21</text>
<text x="238.8" y="91">IO22</text>
<text x="23.9" y="99.9">+5V</text>
<text x="57.7" y="97.4">VOUT</text>
<text x="57.7" y="99.9">VIN</text>
<text x="69.5" y="97.4">VOUT</text>
<text x="100.3" y="97.4">+3.3V</text>
<text x="152.9" y="97.4">GND</text>
<text x="164.3" y="99.9">GND</text>
<text x="31.3" y="103.9" transform="rotate(-90 31.3 103.9)">C3</text>
<text x="50.6" y="105.9" transform="rotate(-90 50.6 105.9)">C4</text>
<text x="64.7" y="104.7">U1</text>
<text x="80.9" y="102.6" transform="rotate(-90 80.9 102.6)">C5</text>
<text x="99.9" y="103.4" transform="rotate(-90 99.9 103.4)">C6</text>
<text x="257.8" y="107">J3</text>
<text x="83.4" y="113.8" transform="rotate(-90 83.4 113.8)">0.1uF/50V(10%)</text>
<text x="97.6" y="112.8" transform="rotate(-90 97.6 112.8)">10uF/25V(20%)</text>
<text x="204.5" y="112.6">GND</text>
<text x="257.8" y="109.6">Conn_01x02</text>
<text x="33.9" y="115.1" transform="rotate(-90 33.9 115.1)">0.1uF/50V(10%)</text>
<text x="34.8" y="116.4">GND</text>
<text x="48.1" y="115.1" transform="rotate(-90 48.1 115.1)">10uF/25V(20%)</text>
<text x="93.6" y="117.1" transform="rotate(-90 93.6 117.1)">GND</text>
<text x="205.7" y="119">0.01u</text>
<text x="205.7" y="116.4">C11</text>
<text x="258.7" y="119.4" transform="rotate(-90 258.7 119.4)">GND</text>
<text x="267.6" y="115.4" transform="rotate(-90 267.6 115.4)">10k</text>
<text x="270.1" y="116.9" transform="rotate(-90 270.1 116.9)">R19</text>
<text x="275.6" y="117.7">+3.3V</text>
<text x="196.2" y="124.1">R13</text>
<text x="204.5" y="124.1">R15</text>
<text x="232.5" y="124.1">J2</text>
<text x="38.4" y="127.9">PWR_FLAG</text>
<text x="73.2" y="130.1">IRM-02-5S</text>
<text x="77" y="127.6">PS1</text>
<text x="115" y="128.6">SN74LV1T125DBVR</text>
<text x="145" y="127.6">LED:</text>
<text x="150.3" y="127.6">WS2812B_5050</text>
<text x="151.6" y="130.4">+5V</text>
<text x="196.3" y="126.6">10k</text>
<text x="204.5" y="126.6">10k</text>
<text x="221" y="126.6">SM05B-SRSS-TB_LF__SN_</text>
<text x="227.8" y="131.7">5</text>
<text x="41.9" y="135.5">Fuse</text>
<text x="47.4" y="135.5">230V</text>
<text x="53.3" y="135.5">500mA</text>
<text x="60.9" y="135.5">Slow</text>
<text x="71.6" y="132.9">AC/N</text>
<text x="81.8" y="132.9">-Vo</text>
<text x="92.7" y="132.9">GND</text>
<text x="103.7" y="135.9" transform="rotate(-90 103.7 135.9)">+3.3V</text>
<text x="128" y="133.5">+5V</text>
<text x="128.4" y="136.5">U3</text>
<text x="137.8" y="136.8">R20</text>
<text x="183.3" y="132.9">+3.3V</text>
<text x="227.8" y="136.8">3</text>
<text x="227.8" y="134.2">4</text>
<text x="21.4" y="141.3">J1</text>
<text x="31.8" y="142.8">PWR_FLAG</text>
<text x="44.5" y="140.1">F1</text>
<text x="55.1" y="140.6">GND</text>
<text x="69.8" y="143.4">R6</text>
<text x="71.6" y="138">AC/L</text>
<text x="81.8" y="138">+Vo</text>
<text x="92.7" y="138">+5V</text>
<text x="97.5" y="143.6">R8</text>
<text x="115.3" y="138.3">GND</text>
<text x="122.4" y="140.6">OE</text>
<text x="122.4" y="143.1">A</text>
<text x="127.9" y="141.5" transform="rotate(-90 127.9 141.5)">VCC</text>
<text x="130.3" y="143.1">Y</text>
<text x="137.8" y="139.3">330</text>
<text x="148.8" y="143.1">DIN</text>
<text x="153.4" y="143.1">DOUT</text>
<text x="154.5" y="141.2" transform="rotate(-90 154.5 141.2)">VDD</text>
<text x="195.9" y="138.3">R14</text>
<text x="196" y="140.8">10k</text>
<text x="204.5" y="141.8">10k</text>
<text x="204.5" y="139.3">R16</text>
<text x="213.9" y="138.8">GND</text>
<text x="227.8" y="141.8">1</text>
<text x="227.8" y="139.3">2</text>
<text x="235.4" y="141.8">MP1</text>
<text x="235.4" y="139.3">MP2</text>
<text x="30.4" y="149.5">K1</text>
<text x="51.7" y="149.6" transform="rotate(-90 51.7 149.6)">PWR_FLAG</text>
<text x="69.3" y="145.9">10k</text>
<text x="97.8" y="145.6">10k</text>
<text x="127.9" y="146.8" transform="rotate(-90 127.9 146.8)">GND</text>
<text x="154.5" y="147.1" transform="rotate(-90 154.5 147.1)">VSS</text>
<text x="161.6" y="146.1" transform="rotate(-90 161.6 146.1)">D6</text>
<text x="195.3" y="147.9">C12</text>
<text x="212" y="149.5">R18</text>
<text x="213.5" y="146.9">10k</text>
<text x="19.9" y="151.5" transform="rotate(-90 19.9 151.5)">Screw_Terminal_01x03</text>
<text x="24.6" y="152">FTR-LYCA005Y</text>
<text x="48.2" y="154.5">BC817</text>
<text x="51.9" y="152">Q1</text>
<text x="168.5" y="150.1" transform="rotate(-90 168.5 150.1)">C9</text>
<text x="171" y="150.1" transform="rotate(-90 171 150.1)">0.1uF/50V(10%)</text>
<text x="195.3" y="150.5">0.01u</text>
<text x="218" y="150.7">+3.3V</text>
<text x="243.1" y="150.7">GND</text>
<text x="34.6" y="159.6">COM</text>
<text x="36" y="157.1">NO</text>
<text x="69.8" y="156.1">R7</text>
<text x="69.9" y="158.6">1k</text>
<text x="95.6" y="161.9">Toggle</text>
<text x="96.8" y="159.4">SW2</text>
<text x="125" y="158.3">GND</text>
<text x="151.6" y="158.3">GND</text>
<text x="199.9" y="157.1">GND</text>
<text x="213" y="160.8" transform="rotate(-90 213 160.8)">+3.3V</text>
<text x="32.2" y="167.2">COIL_1</text>
<text x="32.2" y="164.7">COIL_2</text>
<text x="36.1" y="162.2">NC</text>
<text x="52.9" y="171.3" transform="rotate(-90 52.9 171.3)">D1</text>
<text x="55" y="175.3" transform="rotate(-90 55 175.3)">1N4148WS</text>
<text x="103.7" y="175.5" transform="rotate(-90 103.7 175.5)">GND</text>
<text x="55.1" y="182.5">+5V</text>
</g>
<g font-size="1.3">
<text x="27.9" y="33.9">GPIO21</text>
<text x="204.4" y="35.2">GPIO02_relay</text>
<text x="160" y="39">GPIO12</text>
<text x="160" y="41.6">GPIO13</text>
<text x="215.8" y="42.8">EN</text>
<text x="29.2" y="56.8">GPIO22</text>
<text x="211.3" y="55.5">GPIO01</text>
<text x="211.3" y="60.6">GPIO06</text>
<text x="211.3" y="65.7">GPIO12</text>
<text x="211.3" y="63.2">GPIO07</text>
<text x="42.8" y="69.3" transform="rotate(-90 42.8 69.3)">GPIO20</text>
<text x="211.3" y="68.2">GPIO13</text>
<text x="211.3" y="70.8">GPIO14</text>
<text x="170.2" y="78.4">EN</text>
<text x="206.2" y="80.9">GPIO09_boot</text>
<text x="211.3" y="83.5">GPIO18</text>
<text x="251.5" y="82.2">UART_TXD</text>
<text x="91.2" y="84.7">GPIO23_commission</text>
<text x="211.3" y="88.6">GPIO20</text>
<text x="211.3" y="86">GPIO19</text>
<text x="251.5" y="84.7">UART_RXD</text>
<text x="251.5" y="89.8">GPIO22</text>
<text x="251.5" y="87.3">GPIO23_commission</text>
<text x="211.3" y="91.1">GPIO21</text>
<text x="187.2" y="120.3">GPIO06</text>
<text x="262.9" y="120.3">GPIO14</text>
<text x="188.5" y="143.2">GPIO07</text>
<text x="106.3" y="148.6" transform="rotate(-90 106.3 148.6)">GPIO18</text>
<text x="111" y="149.5">GPIO01</text>
<text x="209.2" y="149.3" transform="rotate(-90 209.2 149.3)">GPIO19</text>
<text x="78.7" y="152.1">GPIO02_relay</text>
</g>
<g font-size="1.3" fill="#a1a1a1">
<text x="124.5" y="111.4">H1</text>
<text x="124.5" y="113.9">MountingHole</text>
<text x="149.9" y="111.4">H2</text>
<text x="149.9" y="113.9">MountingHole</text>
</g>
<g font-size="1.3" fill="#ffb700">
<text x="35.6" y="131.7">IN_N</text>
<text x="45.7" y="131.7">HV1</text>
<text x="31.7" y="134.3">IN_L</text>
<text x="38.1" y="136.8">HV2</text>
<text x="63.5" y="136.8">HV3</text>
<text x="30.5" y="140.6">HV4</text>
</g>
<g font-size=".8" fill="#840000">
<text x="118.1" y="26.4">A12</text>
<text x="95.1" y="54.4">B12</text>
<text x="154.7" y="147">RGB</text>
</g>
</svg>
